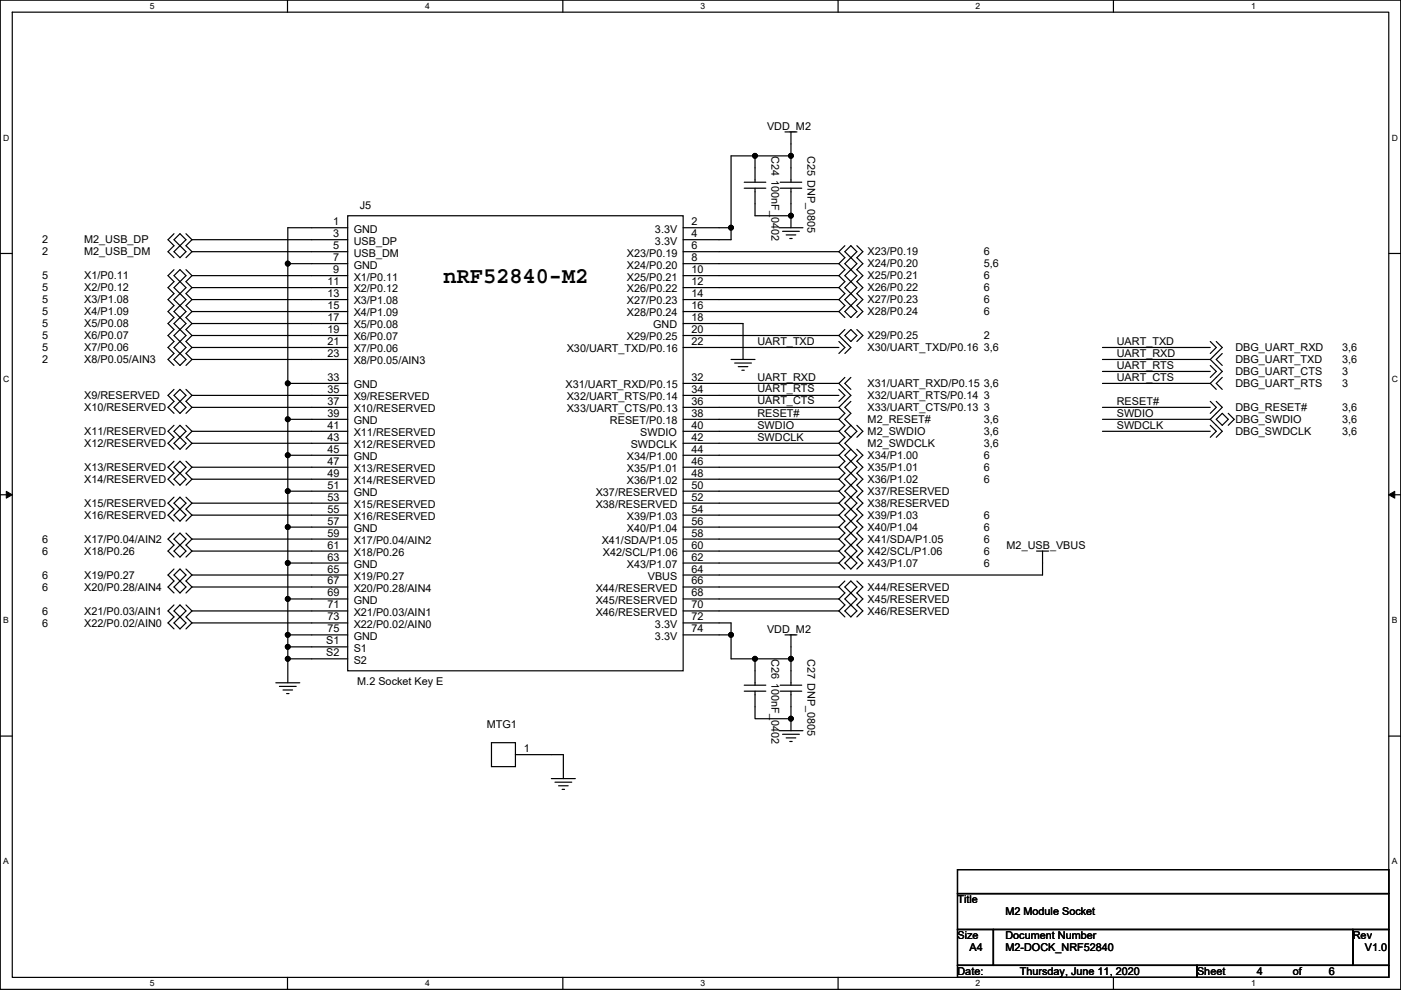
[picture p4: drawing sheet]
<svg xmlns="http://www.w3.org/2000/svg" width="297mm" height="210mm" viewBox="0 0 297 210" stroke-linecap="round" stroke-linejoin="round" font-family="sans-serif">
<path d="M.1 0h296.9v209.8h-296.9zM2.6 2.6h291.8v204.7h-291.8z" fill="none" stroke="#000" stroke-width=".25"/>
<g fill="#fff">
<path d="M31.8 .3h1v2h-1z"/>
<path d="M31.8 207.6h1v2h-1z"/>
</g>
<path d="M61 0v2.6M61 207.3v2.5" fill="none" stroke="#000" stroke-width=".25"/>
<g fill="#fff">
<path d="M90.1 .3h1v2h-1z"/>
<path d="M90.1 207.6h1v2h-1z"/>
</g>
<path d="M119.3 0v2.6M119.3 207.3v2.5" fill="none" stroke="#000" stroke-width=".25"/>
<g fill="#fff">
<path d="M148.5 .3h1v2h-1z"/>
<path d="M148.5 207.6h1v2h-1z"/>
</g>
<path d="M177.7 0v2.6M177.7 207.3v2.5" fill="none" stroke="#000" stroke-width=".25"/>
<g fill="#fff">
<path d="M206.9 .3h1v2h-1z"/>
<path d="M206.9 207.6h1v2h-1z"/>
</g>
<path d="M236.1 0v2.6M236.1 207.3v2.5" fill="none" stroke="#000" stroke-width=".25"/>
<g fill="#fff">
<path d="M265.2 .3h1v2h-1z"/>
<path d="M265.2 207.6h1v2h-1z"/>
<path d="M.7 28.2h1.3v2h-1.3z"/>
<path d="M295.1 28.2h1.3v2h-1.3z"/>
<path d="M.7 79.4h1.3v2h-1.3z"/>
<path d="M295.1 79.4h1.3v2h-1.3z"/>
</g>
<path d="M.1 53.8h2.5M294.4 53.8h2.6" fill="none" stroke="#000" stroke-width=".25"/>
<g fill="#fff">
<path d="M.7 130.5h1.2v2.1h-1.2z"/>
<path d="M295.1 130.5h1.2v2.1h-1.2z"/>
</g>
<path d="M.1 104.9h2.5M294.4 104.9h2.6" fill="none" stroke="#000" stroke-width=".25"/>
<path d="M1.3 104.2l1.3 .7-1.3 .8zM294.4 104.9l1.3-.7v1.5z" fill="#000" stroke="#000" stroke-width=".21"/>
<g fill="#fff">
<path d="M.7 181.7h1.2v2h-1.2z"/>
<path d="M295.1 181.7h1.2v2h-1.2z"/>
</g>
<g fill="none" stroke="#000" stroke-width=".25">
<path d="M157.8 39.9h4.6M157.8 38.7h4.6M160.1 33.1v5.6M160.1 39.9v5.9h7.6M160.1 33.1h-5.1v15.2M160.1 33.1h7.6M165.4 39.9h4.6M165.4 38.7h4.6M166.4 28h2.6M167.7 28v5.1M167.7 33.1v5.6M167.7 39.9v5.9"/>
<path d="M36.9 53.4l1.3-1.3 1.2 1.3-1.2 1.3zM36.9 58.5l1.3-1.3 1.2 1.3-1.2 1.2zM36.9 57.2l-1.3 1.3 1.3 1.2-1.3 1.3 1.3 1.3-1.3 1.2 1.3 1.3-1.3 1.3 1.3 1.3-1.3 1.2 1.3 1.3-1.3 1.3 1.3 1.2-1.3 1.3 1.3 1.3-1.3 1.2 1.3 1.3M36.9 50.8l1.3-1.2 1.2 1.2-1.2 1.3zM36.9 49.6l-1.3 1.2 1.3 1.3-1.3 1.3 1.3 1.3M38.2 59.7l-1.3 1.3 1.3 1.3M38.2 59.7l1.2 1.3-1.2 1.3M39.4 57.2l1.3 1.3M39.4 49.6l1.3 1.2M40.7 50.8h33M40.7 53.4h33M40.7 58.5h33"/>
<path d="M40.7 53.4l-1.3 1.3M40.7 58.5l-1.3 1.2 1.3 1.3M40.7 50.8l-1.3 1.3 1.3 1.3M61 55.9h12.7M61 55.9v25.4M73.7 48.3h-12.7v7.6M73.7 45.8h71.1v96.5h-71.1zM144.8 48.3h10.2M155 48.3v2.5h-10.2M165.2 48.3h5M165.9 49.1h3.6M166.7 49.8h2"/>
<path d="M167.4 50.6h.6M167.7 45.8v2.5M177.9 53.4l1.2 1.3-1.2 1.2M177.9 55.9l1.2 1.3-1.2 1.3M177.9 58.5l1.2 1.2-1.2 1.3M177.9 53.4h-33.1M177.9 55.9h-33.1M177.9 58.5h-33.1M179.1 52.1l-1.2 1.3M179.1 53.4l1.3-1.3 1.3 1.3-1.3 1.3zM180.4 54.7l1.3 1.2-1.3 1.3M180.4 57.2l1.3 1.3-1.3 1.2"/>
<path d="M180.4 59.7l1.3 1.3-1.3 1.3M180.4 54.7l-1.3 1.2 1.3 1.3M180.4 57.2l-1.3 1.3 1.3 1.2M180.4 59.7l-1.3 1.3 1.3 1.3M181.7 52.1l1.2 1.3-1.2 1.3 1.2 1.2-1.2 1.3 1.2 1.3-1.2 1.2 1.2 1.3-1.2 1.3 1.2 1.2-1.2 1.3 1.2 1.3-1.2 1.3M36.9 76.2l1.3-1.2 1.2 1.2-1.2 1.3zM38.2 62.3l-1.3 1.2 1.3 1.3M38.2 64.8l-1.3 1.3 1.3 1.3M38.2 67.4l-1.3 1.2 1.3 1.3M38.2 69.9l-1.3 1.3 1.3 1.2M38.2 72.4l-1.3 1.3 1.3 1.3M38.2 62.3l1.2 1.2-1.2 1.3"/>
<path d="M38.2 64.8l1.2 1.3-1.2 1.3M38.2 67.4l1.2 1.2-1.2 1.3M38.2 69.9l1.2 1.3-1.2 1.2M38.2 72.4l1.2 1.3-1.2 1.3M40.7 61h33M40.7 63.5h33M40.7 66.1h33M40.7 68.6h33M40.7 71.2h33M40.7 73.7h33M40.7 76.2h33M40.7 61l-1.3 1.3 1.3 1.2"/>
<path d="M40.7 63.5l-1.3 1.3 1.3 1.3M40.7 66.1l-1.3 1.3 1.3 1.2M40.7 68.6l-1.3 1.3 1.3 1.3M40.7 71.2l-1.3 1.2 1.3 1.3M40.7 73.7l-1.3 1.3 1.3 1.2M40.7 76.2l-1.3 1.3M144.8 68.6h12.7v7.6M155 76.2h5.1M155.8 77h3.5M156.5 77.8h2.1M157.3 78.5h.5M177.9 72.4l1.2 1.3-1.2 1.3"/>
<path d="M177.9 61l1.2 1.3-1.2 1.2M177.9 63.5l1.2 1.3-1.2 1.3M177.9 66.1l1.2 1.3M177.9 71.2l2.5 2.5-1.3 1.3M177.9 61h-33.1M177.9 63.5h-33.1M177.9 66.1h-33.1M177.9 71.2h-33.1M177.9 73.7h-33.1M179.1 69.9l-1.2 1.3M179.1 71.2l1.3-1.3 1.3 1.3-1.3 1.2zM180.4 62.3l1.3 1.2-1.3 1.3"/>
<path d="M180.4 64.8l1.3 1.3-1.3 1.3-1.3-1.3zM180.4 62.3l-1.3 1.2 1.3 1.3M181.7 69.9l1.2 1.3-1.2 1.2M233.7 76.2h22.9M233.7 78.8h22.9M233.7 73.7h22.9M256.6 76.2l2.5 2.6-2.5 2.5M256.6 77.5l1.3 1.3-1.3 1.3M256.6 72.4l1.3 1.3-1.3 1.3M257.9 72.4l1.2 1.3-2.5 2.5M259.1 75l-1.2 1.2 1.2 1.3M36.9 83.9l1.3-1.3 1.2 1.3-1.2 1.2z"/>
<path d="M36.9 91.5l1.3-1.3 1.2 1.3-1.2 1.3zM36.9 94l1.3-1.2 1.2 1.2-1.2 1.3zM36.9 99.1l1.3-1.3 1.2 1.3-1.2 1.3zM36.9 82.6l-1.3 1.3 1.3 1.2-1.3 1.3 1.3 1.3M36.9 90.2l-1.3 1.3 1.3 1.3-1.3 1.2 1.3 1.3M36.9 97.8l-1.3 1.3 1.3 1.3-1.3 1.2 1.3 1.3M38.2 85.1l1.2 1.3-1.2 1.3-1.3-1.3zM39.4 82.6l1.3 1.3M39.4 90.2l1.3 1.3M39.4 97.8l1.3 1.3M40.7 83.9h33M40.7 86.4h33"/>
<path d="M40.7 91.5h33M40.7 94h33M40.7 99.1h33M40.7 83.9l-1.3 1.2 1.3 1.3M40.7 86.4l-1.3 1.3M40.7 91.5l-1.3 1.3 1.3 1.2M40.7 94l-1.3 1.3M40.7 99.1l-1.3 1.3 1.3 1.2M61 81.3h12.7M61 88.9h12.7M61 96.6h12.7M61 96.6v7.6"/>
<path d="M61 88.9v7.7M61 81.3v7.6M144.8 81.3h33.1M144.8 83.9h33.1M144.8 86.4h33.1M144.8 88.9h33.1M144.8 91.5h33.1M144.8 94h33.1M144.8 96.6h33.1M144.8 99.1h33.1M177.9 82.6l1.2 1.3-1.2 1.2M177.9 96.6l1.2 1.2-1.2 1.3"/>
<path d="M177.9 99.1l1.2 1.3-1.2 1.2M177.9 91.5l1.2 1.3-1.2 1.2M177.9 94l1.2 1.3-1.2 1.3M177.9 88.9l1.2 1.3-1.2 1.3M177.9 86.4l1.2 1.3-1.2 1.2M177.9 81.3l2.5 2.6-2.5 2.5M179.1 80.1l-1.2 1.2M180.4 95.3l1.3 1.3-1.3 1.2M180.4 97.8l1.3 1.3-1.3 1.3M180.4 90.2l1.3 1.3-1.3 1.3M180.4 95.3l-1.3 1.3 1.3 1.2M180.4 97.8l-1.3 1.3 1.3 1.3"/>
<path d="M180.4 90.2l-1.3 1.3 1.3 1.3M180.4 85.1l-1.3 1.3 1.3 1.3-1.3 1.2 1.3 1.3M180.4 92.8l-1.3 1.2 1.3 1.3M180.4 80.1l-1.3 1.2 1.3 1.3M181.7 95.3l1.2 1.3-1.2 1.2 1.2 1.3-1.2 1.3 1.2 1.2-1.2 1.3 1.2 1.3-1.2 1.3 1.2 1.2-1.2 1.3 1.2 1.3-1.2 1.2 1.2 1.3-1.2 1.3 1.2 1.2-1.2 1.3 1.2 1.3-1.2 1.3 1.2 1.2-1.2 1.3M181.7 90.2l1.2 1.3-1.2 1.3M233.7 81.3h22.9M233.7 86.4h22.9M233.7 88.9h22.9M233.7 91.5h22.9M256.6 81.3l1.3 1.3M256.6 88.9l2.5 2.6-1.2 1.3"/>
<path d="M256.6 85.1l1.3 1.3-1.3 1.3M256.6 90.2l1.3 1.3-1.3 1.3M257.9 88.9l1.2-1.2 1.3 1.2-1.3 1.3zM257.9 85.1l1.2 1.3-2.5 2.5M259.1 80.1l-1.2 1.2 1.2 1.3M260.4 87.7l1.3 1.2-1.3 1.3M36.9 101.6l1.3-1.2 1.2 1.2-1.2 1.3zM36.9 106.7l1.3-1.2 1.2 1.2-1.2 1.3zM36.9 114.3l1.3-1.2 1.2 1.2-1.2 1.3zM36.9 116.9l1.3-1.3 1.2 1.3-1.2 1.3zM36.9 105.5l-1.3 1.2 1.3 1.3-1.3 1.3 1.3 1.2M36.9 113.1l-1.3 1.2 1.3 1.3-1.3 1.3 1.3 1.3"/>
<path d="M38.2 108l1.2 1.3-1.2 1.2-1.3-1.2zM39.4 105.5l1.3 1.2M39.4 113.1l1.3 1.2M40.7 101.6h33M40.7 106.7h33M40.7 109.3h33M40.7 114.3h33M40.7 116.9h33M40.7 101.6l-1.3 1.3M40.7 106.7l-1.3 1.3 1.3 1.3M40.7 109.3l-1.3 1.2M40.7 114.3l-1.3 1.3 1.3 1.3"/>
<path d="M40.7 116.9l-1.3 1.3M61 104.2h12.7M61 111.8h12.7M61 119.4h12.7M61 119.4v7.6M61 111.8v7.6M61 104.2v7.6M144.8 101.6h33.1M144.8 104.2h33.1M144.8 106.7h33.1M144.8 109.3h33.1M144.8 111.8h33.1"/>
<path d="M144.8 114.3h33.1M144.8 116.9h33.1M144.8 119.4h33.1M177.9 101.6l1.2 1.3-1.2 1.3M177.9 104.2l1.2 1.3-1.2 1.2M177.9 106.7l1.2 1.3-1.2 1.3M177.9 109.3l1.2 1.2-1.2 1.3M177.9 111.8l1.2 1.3-1.2 1.2M177.9 114.3l1.2 1.3-1.2 1.3M177.9 116.9l1.2 1.3-1.2 1.2M177.9 119.4l1.2 1.3M180.4 100.4l1.3 1.2-1.3 1.3"/>
<path d="M180.4 102.9l1.3 1.3-1.3 1.3M180.4 105.5l1.3 1.2-1.3 1.3M180.4 108l1.3 1.3-1.3 1.2M180.4 110.5l1.3 1.3-1.3 1.3M180.4 113.1l1.3 1.2-1.3 1.3M180.4 115.6l1.3 1.3-1.3 1.3M180.4 118.2l1.3 1.2-1.3 1.3-1.3-1.3zM180.4 100.4l-1.3 1.2 1.3 1.3M180.4 102.9l-1.3 1.3 1.3 1.3M180.4 105.5l-1.3 1.2 1.3 1.3M180.4 108l-1.3 1.3 1.3 1.2M180.4 110.5l-1.3 1.3 1.3 1.3"/>
<path d="M180.4 113.1l-1.3 1.2 1.3 1.3M180.4 115.6l-1.3 1.3 1.3 1.3M219.8 116.9h2.5M221 116.9v5.1h-76.2M36.9 122l1.3-1.3 1.2 1.3-1.2 1.2zM36.9 124.5l1.3-1.3 1.2 1.3-1.2 1.3zM36.9 129.6l1.3-1.3 1.2 1.3-1.2 1.3zM36.9 132.1l1.3-1.2 1.2 1.2-1.2 1.3zM36.9 120.7l-1.3 1.3 1.3 1.2-1.3 1.3 1.3 1.3M36.9 128.3l-1.3 1.3 1.3 1.3-1.3 1.2 1.3 1.3M39.4 120.7l1.3 1.3M39.4 128.3l1.3 1.3"/>
<path d="M40.7 122h33M40.7 124.5h33M40.7 129.6h33M40.7 122l-1.3 1.2 1.3 1.3M40.7 124.5l-1.3 1.3M40.7 129.6l-1.3 1.3 1.3 1.2M40.7 132.1l-1.3 1.3M61 134.7h12.7M61 137.2h12.7M61 139.7h12.7M61 139.7v5.1M61 137.2v2.5"/>
<path d="M61 134.7v2.5M61 127v7.7M73.7 127h-12.7M73.7 132.1h-33M144.8 124.5h33.1M144.8 127h33.1M144.8 129.6h33.1M144.8 132.1h10.2v2.6M144.8 134.7h10.2M155 134.7v5h5.1M160.1 139.7v5.6M160.1 139.7h7.6"/>
<path d="M166.4 134.7h2.6M167.7 134.7v5M167.7 139.7v5.6M177.9 124.5l1.2 1.3-1.2 1.2M177.9 127l1.2 1.3-1.2 1.3M177.9 129.6l1.2 1.3M179.1 123.2l-1.2 1.3M179.1 124.5l1.3-1.3 1.3 1.3-1.3 1.3zM180.4 125.8l1.3 1.2-1.3 1.3M180.4 128.3l1.3 1.3-1.3 1.3-1.3-1.3zM180.4 125.8l-1.3 1.2 1.3 1.3M181.7 123.2l1.2 1.3-1.2 1.3 1.2 1.2-1.2 1.3 1.2 1.3-1.2 1.3"/>
<path d="M.1 156.1h2.5M58.5 144.8h5.1M59.2 145.6h3.6M60 146.3h2M60.8 147.1h.5M104.2 157.5h5.1v5.1h-5.1zM157.8 146.6h4.6M157.8 145.3h4.6M160.1 146.6v5.8h7.6M165.2 155h5M165.4 146.6h4.6M165.4 145.3h4.6"/>
<path d="M165.9 155.7h3.6M166.7 156.5h2M167.4 157.3h.6M167.7 146.6v5.8M167.7 152.4v2.6M294.4 156.1h2.6M109.3 160.1h10.1v5M116.9 165.1h5.1M117.7 165.9h3.5M118.4 166.7h2.1M119.2 167.4h.5M203 184.4h91.4v5.1h-91.4z"/>
<path d="M203 189.5h91.4v7.6h-91.4zM203 197.1h7.6v7.7h-7.6zM210.6 197.1h76.2v7.7h-76.2zM286.8 197.1h7.6v7.7h-7.6zM203 204.8h50.8v2.5h-50.8zM253.8 204.8h40.6v2.5h-40.6z"/>
</g>
<g fill="#000" stroke="#000" stroke-width=".25">
<circle cx="160.1" cy="33" r=".5"/>
<circle cx="167.7" cy="33" r=".5"/>
<circle cx="61" cy="55.9" r=".5"/>
<circle cx="155" cy="48.3" r=".5"/>
<circle cx="167.7" cy="45.7" r=".5"/>
<circle cx="61" cy="81.3" r=".5"/>
<circle cx="61" cy="96.5" r=".5"/>
<circle cx="61" cy="88.9" r=".5"/>
<circle cx="61" cy="119.4" r=".5"/>
<circle cx="61" cy="104.2" r=".5"/>
<circle cx="61" cy="111.8" r=".5"/>
<circle cx="61" cy="134.6" r=".5"/>
<circle cx="61" cy="127" r=".5"/>
<circle cx="61" cy="139.7" r=".5"/>
<circle cx="61" cy="137.2" r=".5"/>
<circle cx="155" cy="134.6" r=".5"/>
<circle cx="160.1" cy="139.7" r=".5"/>
<circle cx="167.7" cy="139.7" r=".5"/>
<circle cx="167.7" cy="152.4" r=".5"/>
</g>
<text font-size="4.8" x="94" y="60">nRF52840-M2</text>
<g font-size="2.3">
<text x="162.6" y="27.5">VDD_M2</text>
<text x="163.6" y="33.1" transform="rotate(90 163.6 33.1)">C24 100nF_0402</text>
<text x="171.2" y="33.1" transform="rotate(90 171.2 33.1)">C25 DNP_0805</text>
<text x="70.7" y="47.8">1</text>
<text x="76.3" y="44.3">J5</text>
<text x="146.6" y="47.8">2</text>
<text x="9" y="51.6">2</text>
<text x="17.8" y="51.6">M2_USB_DP</text>
<text x="70.7" y="50.3">3</text>
<text x="70.7" y="52.9">5</text>
<text x="75" y="49.3">GND</text>
<text x="75" y="51.9">USB_DP</text>
<text x="138.9" y="49.3">3.3V</text>
<text x="138.9" y="51.9">3.3V</text>
<text x="146.6" y="52.9">6</text>
<text x="146.6" y="50.3">4</text>
<text x="9" y="54.2">2</text>
<text x="9" y="59.2">5</text>
<text x="17.8" y="54.2">M2_USB_DM</text>
<text x="17.8" y="59.2">X1/P0.11</text>
<text x="70.7" y="55.4">7</text>
<text x="70.7" y="57.9">9</text>
<text x="75" y="54.4">USB_DM</text>
<text x="75" y="57">GND</text>
<text x="75" y="59.5">X1/P0.11</text>
<text x="132.9" y="54.4">X23/P0.19</text>
<text x="132.9" y="57">X24/P0.20</text>
<text x="132.9" y="59.5">X25/P0.21</text>
<text x="146.6" y="55.4">8</text>
<text x="146.6" y="57.9">10</text>
<text x="184" y="54.2">X23/P0.19</text>
<text x="184" y="56.7">X24/P0.20</text>
<text x="184" y="59.2">X25/P0.21</text>
<text x="208.6" y="54.2">6</text>
<text x="208.6" y="56.7">5,6</text>
<text x="208.6" y="59.2">6</text>
<text x="9" y="61.8">5</text>
<text x="9" y="64.3">5</text>
<text x="17.8" y="61.8">X2/P0.12</text>
<text x="17.8" y="64.3">X3/P1.08</text>
<text x="69.4" y="60.5">11</text>
<text x="69.4" y="63">13</text>
<text x="69.4" y="65.6">15</text>
<text x="75" y="62">X2/P0.12</text>
<text x="75" y="64.6">X3/P1.08</text>
<text x="132.9" y="62">X26/P0.22</text>
<text x="132.9" y="64.6">X27/P0.23</text>
<text x="146.6" y="60.5">12</text>
<text x="146.6" y="63">14</text>
<text x="146.6" y="65.6">16</text>
<text x="184" y="61.8">X26/P0.22</text>
<text x="184" y="64.3">X27/P0.23</text>
<text x="208.6" y="61.8">6</text>
<text x="208.6" y="64.3">6</text>
<text x="9" y="66.9">5</text>
<text x="9" y="69.4">5</text>
<text x="9" y="71.9">5</text>
<text x="17.8" y="66.9">X4/P1.09</text>
<text x="17.8" y="69.4">X5/P0.08</text>
<text x="17.8" y="71.9">X6/P0.07</text>
<text x="69.4" y="68.1">17</text>
<text x="69.4" y="70.6">19</text>
<text x="75" y="67.1">X4/P1.09</text>
<text x="75" y="69.7">X5/P0.08</text>
<text x="132.9" y="67.1">X28/P0.24</text>
<text x="138.5" y="69.7">GND</text>
<text x="146.6" y="68.1">18</text>
<text x="146.6" y="70.6">20</text>
<text x="184" y="66.9">X28/P0.24</text>
<text x="184" y="71.9">X29/P0.25</text>
<text x="208.6" y="66.9">6</text>
<text x="208.6" y="71.9">2</text>
<text x="9" y="74.5">5</text>
<text x="9" y="77">2</text>
<text x="17.8" y="74.5">X7/P0.06</text>
<text x="17.8" y="77">X8/P0.05/AIN3</text>
<text x="69.4" y="73.2">21</text>
<text x="69.4" y="75.7">23</text>
<text x="75" y="72.2">X6/P0.07</text>
<text x="75" y="74.7">X7/P0.06</text>
<text x="75" y="77.3">X8/P0.05/AIN3</text>
<text x="120.2" y="74.7">X30/UART_TXD/P0.16</text>
<text x="132.9" y="72.2">X29/P0.25</text>
<text x="146.6" y="73.2">22</text>
<text x="160.6" y="73.1">UART_TXD</text>
<text x="184" y="74.5">X30/UART_TXD/P0.16 3,6</text>
<text x="236.8" y="73.1">UART_TXD</text>
<text x="236.8" y="75.6">UART_RXD</text>
<text x="261.9" y="77">DBG_UART_TXD</text>
<text x="261.9" y="74.5">DBG_UART_RXD</text>
<text x="284.5" y="74.5">3,6</text>
<text x="284.5" y="77">3,6</text>
<text x="69.4" y="80.8">33</text>
<text x="69.4" y="83.3">35</text>
<text x="75" y="82.4">GND</text>
<text x="119.9" y="82.4">X31/UART_RXD/P0.15</text>
<text x="146.6" y="83.3">34</text>
<text x="146.6" y="80.8">32</text>
<text x="160.6" y="80.7">UART_RXD</text>
<text x="160.6" y="83.2">UART_RTS</text>
<text x="184" y="82.1">X31/UART_RXD/P0.15 3,6</text>
<text x="236.8" y="78.2">UART_RTS</text>
<text x="236.8" y="80.7">UART_CTS</text>
<text x="261.9" y="82.1">DBG_UART_RTS</text>
<text x="261.9" y="79.6">DBG_UART_CTS</text>
<text x="284.5" y="82.1">3</text>
<text x="284.5" y="79.6">3</text>
<text x="17.8" y="84.6">X9/RESERVED</text>
<text x="17.8" y="87.2">X10/RESERVED</text>
<text x="69.4" y="85.9">37</text>
<text x="69.4" y="88.4">39</text>
<text x="75" y="84.9">X9/RESERVED</text>
<text x="75" y="87.4">X10/RESERVED</text>
<text x="75" y="90">GND</text>
<text x="120.2" y="84.9">X32/UART_RTS/P0.14</text>
<text x="120.2" y="87.4">X33/UART_CTS/P0.13</text>
<text x="129.3" y="90">RESET/P0.18</text>
<text x="146.6" y="85.9">36</text>
<text x="146.6" y="88.4">38</text>
<text x="160.6" y="85.8">UART_CTS</text>
<text x="160.6" y="88.4">RESET#</text>
<text x="184" y="89.7">M2_RESET#</text>
<text x="184" y="84.6">X32/UART_RTS/P0.14 3</text>
<text x="184" y="87.2">X33/UART_CTS/P0.13 3</text>
<text x="208.6" y="89.7">3,6</text>
<text x="236.8" y="85.9">RESET#</text>
<text x="236.8" y="88.4">SWDIO</text>
<text x="261.9" y="87.2">DBG_RESET#</text>
<text x="261.9" y="89.7">DBG_SWDIO</text>
<text x="284.5" y="87.2">3,6</text>
<text x="284.5" y="89.7">3,6</text>
<text x="17.8" y="92.3">X11/RESERVED</text>
<text x="17.8" y="94.8">X12/RESERVED</text>
<text x="69.4" y="91">41</text>
<text x="69.4" y="93.5">43</text>
<text x="75" y="92.5">X11/RESERVED</text>
<text x="75" y="95.1">X12/RESERVED</text>
<text x="133.7" y="95.1">SWDCLK</text>
<text x="135.8" y="92.5">SWDIO</text>
<text x="146.6" y="93.5">42</text>
<text x="146.6" y="91">40</text>
<text x="160.6" y="91">SWDIO</text>
<text x="160.6" y="93.5">SWDCLK</text>
<text x="184" y="92.3">M2_SWDIO</text>
<text x="184" y="94.8">M2_SWDCLK</text>
<text x="208.6" y="94.8">3,6</text>
<text x="208.6" y="92.3">3,6</text>
<text x="236.8" y="91">SWDCLK</text>
<text x="261.9" y="92.3">DBG_SWDCLK</text>
<text x="284.5" y="92.3">3,6</text>
<text x="17.8" y="99.9">X13/RESERVED</text>
<text x="69.4" y="96">45</text>
<text x="69.4" y="98.6">47</text>
<text x="69.4" y="101.1">49</text>
<text x="75" y="97.6">GND</text>
<text x="75" y="100.1">X13/RESERVED</text>
<text x="132.9" y="97.6">X34/P1.00</text>
<text x="132.9" y="100.1">X35/P1.01</text>
<text x="146.6" y="96">44</text>
<text x="146.6" y="98.6">46</text>
<text x="146.6" y="101.1">48</text>
<text x="184" y="97.3">X34/P1.00</text>
<text x="184" y="99.9">X35/P1.01</text>
<text x="208.6" y="97.3">6</text>
<text x="208.6" y="99.9">6</text>
<text x="17.8" y="102.4">X14/RESERVED</text>
<text x="17.8" y="107.5">X15/RESERVED</text>
<text x="69.4" y="103.7">51</text>
<text x="69.4" y="106.2">53</text>
<text x="75" y="102.7">X14/RESERVED</text>
<text x="75" y="105.2">GND</text>
<text x="75" y="107.8">X15/RESERVED</text>
<text x="126.3" y="105.2">X37/RESERVED</text>
<text x="126.3" y="107.8">X38/RESERVED</text>
<text x="132.9" y="102.7">X36/P1.02</text>
<text x="146.6" y="103.7">50</text>
<text x="146.6" y="106.2">52</text>
<text x="184" y="102.4">X36/P1.02</text>
<text x="184" y="105">X37/RESERVED</text>
<text x="184" y="107.5">X38/RESERVED</text>
<text x="208.6" y="102.4">6</text>
<text x="17.8" y="110">X16/RESERVED</text>
<text x="69.4" y="108.7">55</text>
<text x="69.4" y="111.3">57</text>
<text x="69.4" y="113.8">59</text>
<text x="75" y="110.3">X16/RESERVED</text>
<text x="75" y="112.8">GND</text>
<text x="132.9" y="110.3">X39/P1.03</text>
<text x="132.9" y="112.8">X40/P1.04</text>
<text x="146.6" y="113.8">58</text>
<text x="146.6" y="108.7">54</text>
<text x="146.6" y="111.3">56</text>
<text x="184" y="110">X39/P1.03</text>
<text x="184" y="112.6">X40/P1.04</text>
<text x="208.6" y="110">6</text>
<text x="208.6" y="112.6">6</text>
<text x="9" y="115.1">6</text>
<text x="9" y="117.7">6</text>
<text x="17.8" y="115.1">X17/P0.04/AIN2</text>
<text x="17.8" y="117.7">X18/P0.26</text>
<text x="69.4" y="116.4">61</text>
<text x="69.4" y="118.9">63</text>
<text x="75" y="115.4">X17/P0.04/AIN2</text>
<text x="75" y="117.9">X18/P0.26</text>
<text x="127.6" y="115.4">X41/SDA/P1.05</text>
<text x="127.8" y="117.9">X42/SCL/P1.06</text>
<text x="146.6" y="116.4">60</text>
<text x="146.6" y="118.9">62</text>
<text x="184" y="115.1">X41/SDA/P1.05</text>
<text x="184" y="117.7">X42/SCL/P1.06</text>
<text x="208.6" y="117.7">6</text>
<text x="208.6" y="115.1">6</text>
<text x="213.4" y="116.4">M2_USB_VBUS</text>
<text x="9" y="122.7">6</text>
<text x="9" y="125.3">6</text>
<text x="17.8" y="122.7">X19/P0.27</text>
<text x="17.8" y="125.3">X20/P0.28/AIN4</text>
<text x="69.4" y="121.4">65</text>
<text x="69.4" y="124">67</text>
<text x="75" y="120.5">GND</text>
<text x="75" y="123">X19/P0.27</text>
<text x="75" y="125.5">X20/P0.28/AIN4</text>
<text x="126.3" y="125.5">X44/RESERVED</text>
<text x="132.9" y="120.5">X43/P1.07</text>
<text x="137.3" y="123">VBUS</text>
<text x="146.6" y="124">66</text>
<text x="146.6" y="121.4">64</text>
<text x="184" y="120.2">X43/P1.07</text>
<text x="184" y="125.3">X44/RESERVED</text>
<text x="208.6" y="120.2">6</text>
<text x="9" y="130.4">6</text>
<text x="17.8" y="130.4">X21/P0.03/AIN1</text>
<text x="69.4" y="126.5">69</text>
<text x="69.4" y="129.1">71</text>
<text x="69.4" y="131.6">73</text>
<text x="75" y="128.1">GND</text>
<text x="75" y="130.6">X21/P0.03/AIN1</text>
<text x="126.3" y="128.1">X45/RESERVED</text>
<text x="126.3" y="130.6">X46/RESERVED</text>
<text x="146.6" y="126.5">68</text>
<text x="146.6" y="129.1">70</text>
<text x="146.6" y="131.6">72</text>
<text x="184" y="127.8">X45/RESERVED</text>
<text x="184" y="130.4">X46/RESERVED</text>
<text x="9" y="132.9">6</text>
<text x="17.8" y="132.9">X22/P0.02/AIN0</text>
<text x="69.1" y="136.7">S1</text>
<text x="69.4" y="134.1">75</text>
<text x="75" y="133.2">X22/P0.02/AIN0</text>
<text x="75" y="135.7">GND</text>
<text x="138.9" y="133.2">3.3V</text>
<text x="138.9" y="135.7">3.3V</text>
<text x="146.6" y="134.1">74</text>
<text x="162.6" y="134.2">VDD_M2</text>
<text x="69.1" y="139.2">S2</text>
<text x="75" y="138.2">S1</text>
<text x="75" y="140.8">S2</text>
<text x="163.6" y="139.7" transform="rotate(90 163.6 139.7)">C26 100nF_0402</text>
<text x="171.2" y="139.7" transform="rotate(90 171.2 139.7)">C27 DNP_0805</text>
<text x="75.8" y="145.4">M.2 Socket Key E</text>
<text x="103.2" y="154.5">MTG1</text>
<text x="111.1" y="159.5">1</text>
<text x="203" y="191.6">Title</text>
<text x="213.2" y="194.1">M2 Module Socket</text>
<text x="203" y="199.2">Size</text>
<text x="205.5" y="201.7">A4</text>
<text x="213.2" y="199.2">Document Number</text>
<text x="213.2" y="201.7">M2-DOCK_NRF52840</text>
<text x="286.8" y="199.2">Rev</text>
<text x="289.4" y="201.7">V1.0</text>
<text x="203" y="206.8">Date:</text>
<text x="216.2" y="206.8">Thursday, June 11, 2020</text>
<text x="253.8" y="206.8">Sheet</text>
<text x="266.5" y="206.8">4</text>
<text x="274.1" y="206.8">of</text>
<text x="281.7" y="206.8">6</text>
</g>
<g font-size="1.8">
<text x="31.8" y="1.9">5</text>
<text x="90.1" y="1.9">4</text>
<text x="148.5" y="1.9">3</text>
<text x="206.9" y="1.9">2</text>
<text x="265.2" y="1.9">1</text>
<text x=".7" y="29.8">D</text>
<text x="295.1" y="29.8">D</text>
<text x=".7" y="81">C</text>
<text x="295.1" y="81">C</text>
<text x=".7" y="132.2">B</text>
<text x="295.1" y="132.2">B</text>
<text x=".7" y="183.3">A</text>
<text x="295.1" y="183.3">A</text>
<text x="31.8" y="209.2">5</text>
<text x="90.1" y="209.2">4</text>
<text x="148.5" y="209.2">3</text>
<text x="206.9" y="209.2">2</text>
<text x="265.2" y="209.2">1</text>
</g>
</svg>
